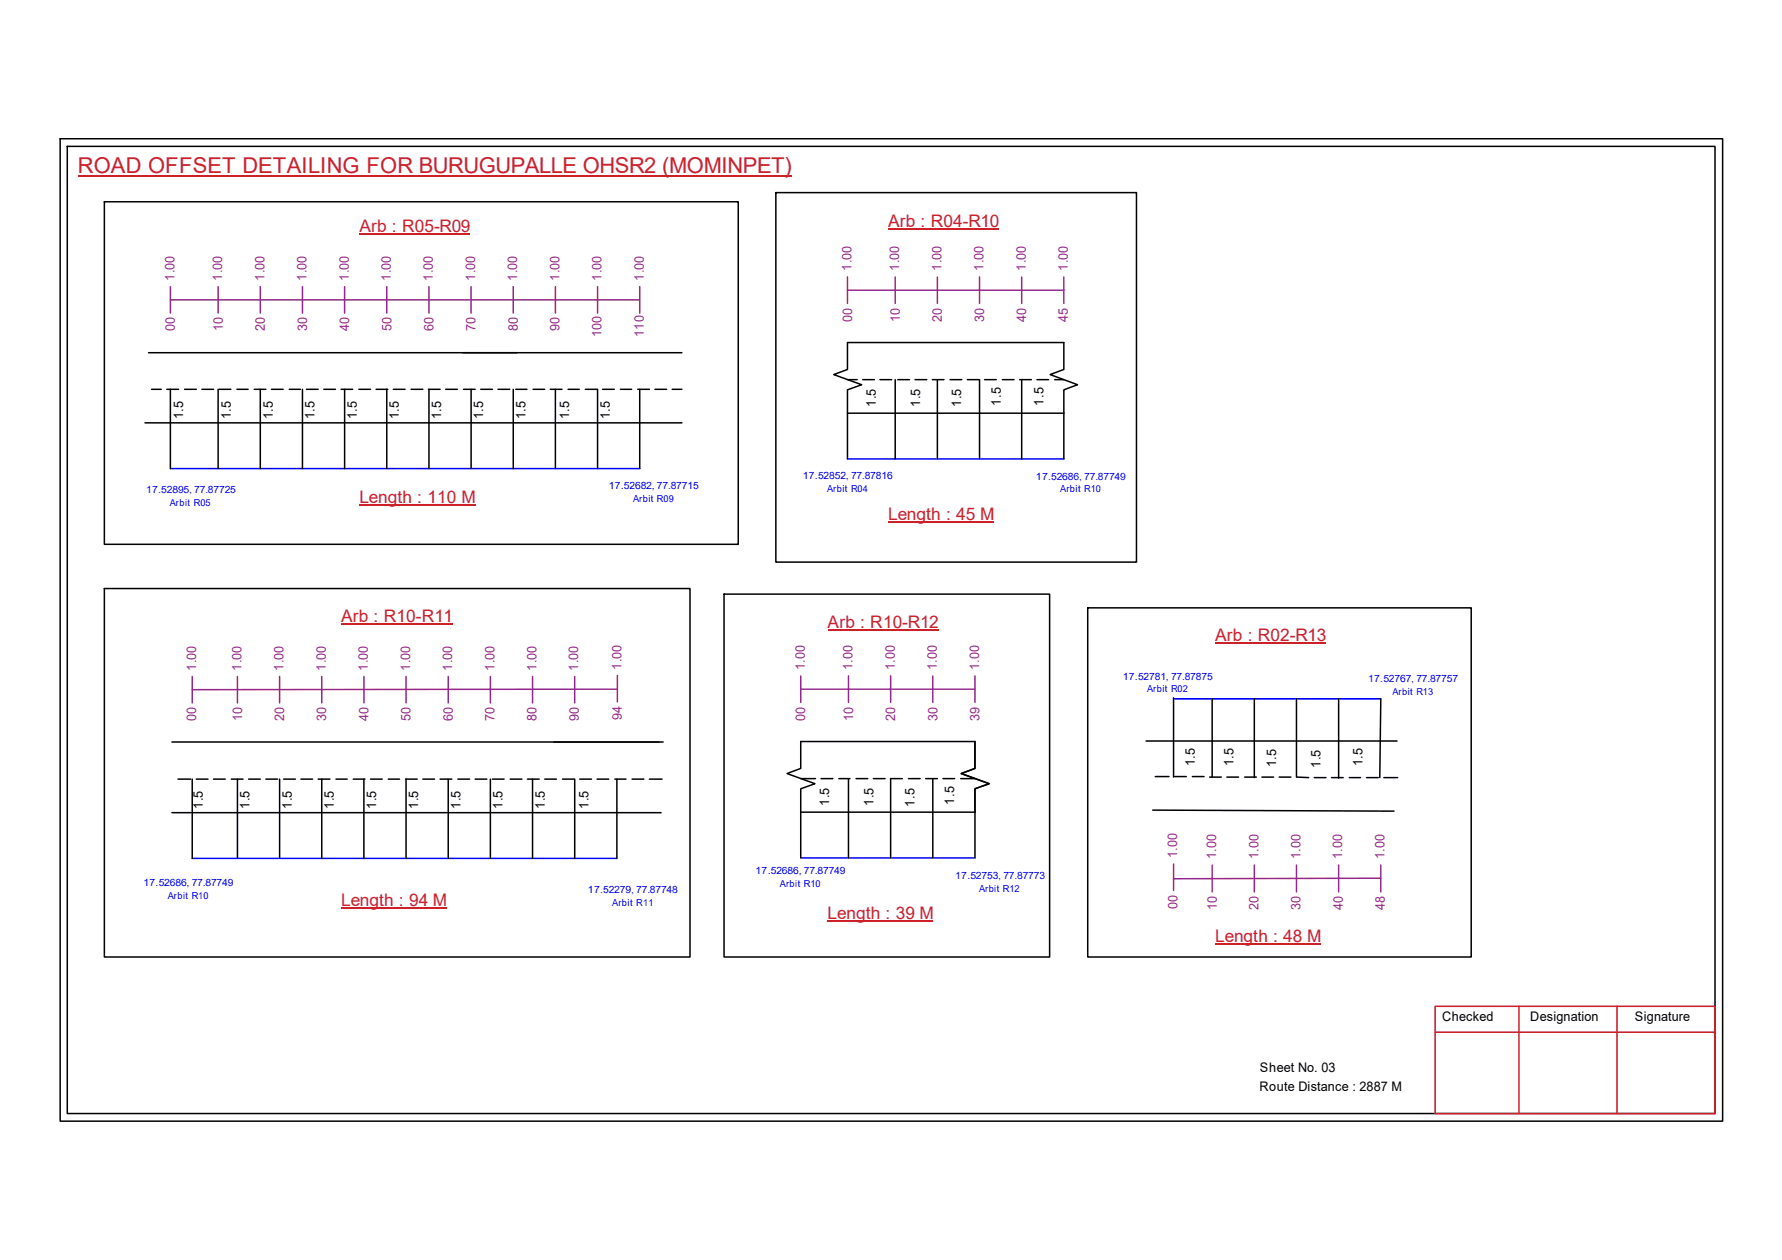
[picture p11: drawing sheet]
<svg xmlns="http://www.w3.org/2000/svg" width="297mm" height="210mm" viewBox="0 0 297 210" stroke-linecap="round" stroke-linejoin="round" font-family="sans-serif">
<g fill="none" stroke="#000" stroke-width=".25">
<path d="M10 23.1h277.1v163.7h-277.1zM11.2 24.4h274.7v161.1h-274.7zM17.4 33.6h105.7v57.1h-105.7zM129.3 32.1h60.1v61.5h-60.1zM24.8 58.8h88.9M24.2 70.4h89.5M25.3 64.9h1.6M27.8 64.9h2M28.4 64.9v13.2M30.8 64.9h1.9M33.7 64.9h1.9M36.4 64.9v13.2"/>
<path d="M36.5 64.9h2M39.5 64.9h1.9M42.4 64.9h1.9M43.4 64.9v13.2M45.3 64.9h1.9M48.2 64.9h1.9M50.4 64.9v13.2M51.1 64.9h1.9M54 64.9h1.9M56.9 64.9h1.9M57.4 64.9v13.2M59.8 64.9h2"/>
<path d="M62.7 64.9h1.9M64.5 64.9v13.2M65.6 64.9h1.9M68.5 64.9h2M71.4 64.9h2M71.5 64.9v13.2M74.3 64.9h1.9M77.3 64.9h1.9M78.5 64.9v13.2M80.1 64.9h2M83 64.9h2M85.6 64.9v13.2"/>
<path d="M86 64.9h1.8M88.9 64.9h1.9M91.7 64.9h2M92.6 64.9v13.2M94.7 64.9h1.9M97.6 64.9h1.9M99.6 64.9v13.2M100.5 64.9h1.9M103.4 64.9h1.9M106.3 64.9h1.9M106.6 64.9v13.2M109.2 64.9h1.9"/>
<path d="M112.1 64.9h1.6M141.3 68.8v-3.9l2.3-.8-4.6-1.7 2.3-.8v-4.5h36v4.5l-2.3 .8 4.6 1.7-2.3 .8v3.9M141.3 68.8h36M141.3 63.2h1.6M141.3 68.8v7.7M143.8 63.2h2M146.7 63.2h1.9M149.2 63.2v13.3M149.6 63.2h2M152.5 63.2h2M155.4 63.2h1.9M156.2 63.2v13.3"/>
<path d="M158.4 63.2h1.9M161.2 63.2h2M163.3 63.2v13.3M164.1 63.2h2M167.1 63.2h1.9M170 63.2h1.9M170.3 63.2v13.3M172.8 63.2h2M175.8 63.2h1.5M177.3 68.8v7.7M17.4 98h97.6v61.4h-97.6zM120.7 99h54.3v60.4h-54.3z"/>
<path d="M181.3 101.3h63.9v58.1h-63.9zM195.6 116.2v13.3M202.1 116.4v13.1M209.1 116.4v13.1M216.1 116.4v13.1M223.1 116.4v13.2M230.2 116.4l-.2 13.1M28.7 123.6h81.8M28.7 135.4h81.5M29.7 129.8h2.1M32 129.8v13.2M32.7 129.8h2"/>
<path d="M35.6 129.8h1.9M38.6 129.8h1.9M39.6 129.8v13.2M41.4 129.8h2M44.3 129.8h2M46.6 129.8v13.2M47.3 129.8h1.9M50.2 129.8h1.9M53 129.8h2M53.6 129.8v13.2M56 129.8h1.9M58.9 129.8h1.9"/>
<path d="M60.7 129.8v13.2M61.8 129.8h1.9M64.7 129.8h1.9M67.6 129.8h2M67.7 129.8v13.2M70.5 129.8h1.9M73.4 129.8h1.9M74.7 129.8v13.2M76.3 129.8h2M79.2 129.8h1.9M81.7 129.8v13.2M82.1 129.8h1.9"/>
<path d="M85 129.8h2M87.9 129.8h2M88.8 129.8v13.2M90.8 129.8h1.9M93.8 129.8h1.9M95.8 129.8v13.2M96.6 129.8h2M99.5 129.8h2M102.5 129.8h1.8M102.8 129.8v13.2M105.4 129.8h1.9M108.2 129.8h2.2"/>
<path d="M133.5 135.3v-3.9l2.3-.8-4.6-1.7 2.3-.9v-4.5h29v4.5l-2.3 .9 4.7 1.7-2.4 .8v3.9M133.5 135.3h29M133.5 129.7h2.4M133.5 135.3v7.6M136.9 129.7h1.9M139.8 129.7h1.9M141.4 129.7v13.2M142.7 129.7h1.9M145.6 129.7h1.9M150.4 129.7h-1.9v13.2M151.4 129.7h2M154.3 129.7h1.9"/>
<path d="M155.5 129.7v13.2M157.2 129.7h1.9M160.1 129.7h2.4M162.5 135.3v7.6M191 123.4h41.9M192.1 135l40.3 .1M192.6 129.4h2.3M195.8 129.4h1.9M198.8 129.4h1.9M201.6 129.5h2M204.5 129.5h2M207.5 129.5h1.9"/>
<path d="M210.4 129.5h1.9M213.2 129.5h2M216.2 129.5h1.9M219.1 129.5h1.9M222 129.5h1.9M224.9 129.5h1.9M227.8 129.5h1.9M230.7 129.5h2.3"/>
</g>
<path d="M239.2 167.6h46.7v17.9h-46.7zM239.2 172h46.7M253.2 167.6v17.9M269.5 167.6v17.9" fill="none" stroke="#cc1f26" stroke-width=".25"/>
<path d="M13 29.3h118.9" fill="none" stroke="#cd2027" stroke-width=".25"/>
<path d="M28.4 78.1h78.2M141.3 76.5h36M195.6 116.4h34.6M32 143h70.8M133.5 142.9h29" fill="none" stroke="#00f" stroke-width=".25"/>
<g fill="none" stroke="#93278f" stroke-width=".25">
<path d="M28.4 50h78.2M28.4 47.8v4.4M36.4 47.8v4.4M43.4 47.8v4.4M50.4 47.8v4.4M57.4 47.8v4.4M64.5 47.8v4.4M71.5 47.8v4.4M78.5 47.8v4.4M85.6 47.8v4.4M92.6 47.8v4.4M99.6 47.8v4.4"/>
<path d="M106.6 47.8v4.4M141.3 48.3h36M141.3 46.1v4.4M149.2 46.1v4.4M156.2 46.1v4.4M163.3 46.1v4.4M170.3 46.1v4.4M177.3 46.1v4.4M32 112.7v4.4M39.6 112.7v4.4M46.6 112.7v4.4M53.6 112.7v4.4"/>
<path d="M60.7 112.7v4.4M67.7 112.7v4.4M74.7 112.7v4.4M81.7 112.7v4.4M88.8 112.7v4.4M95.8 112.7v4.4M102.9 114.8l-70.9 .1M102.9 112.5v4.4M133.5 114.8h29M133.5 112.6v4.4M141.4 112.6v4.4M148.5 112.6v4.4"/>
<path d="M155.5 112.6v4.4M162.5 112.6v4.4M195.6 143.9v4.4M202.1 144.1v4.5M209.1 144.1v4.5M216.1 144.1v4.5M223.1 144.1v4.5M230.2 146.3l-34.6 .1M230.2 144.1v4.5"/>
</g>
<path d="M59.9 38.9h18.5M148 38.1h18.5M59.9 84.2h19.4M148 87h17.6M56.9 104h18.6M138 104.9h18.4M202.6 107.2h18.4M56.9 151.2h17.6M138 153.4h17.6M202.6 157.2h17.6" fill="none" stroke="#cd2027" stroke-width=".17"/>
<text font-size="3.6" fill="#cd2027" x="13" y="28.9">ROAD OFFSET DETAILING FOR BURUGUPALLE OHSR2 (MOMINPET)</text>
<g font-size="2.9" fill="#cd2027">
<text x="59.9" y="38.6">Arb : R05-R09</text>
<text x="148" y="37.8">Arb : R04-R10</text>
<text x="59.9" y="83.8">Length : 110 M</text>
<text x="148" y="86.6">Length : 45 M</text>
<text x="56.8" y="103.6">Arb : R10-R11</text>
<text x="138" y="104.6">Arb : R10-R12</text>
<text x="202.6" y="106.8">Arb : R02-R13</text>
<text x="56.9" y="150.9">Length : 94 M</text>
<text x="138" y="153.1">Length : 39 M</text>
<text x="202.6" y="156.9">Length : 48 M</text>
</g>
<g font-size="2.2" fill="#93278f">
<text x="29.1" y="46.8" transform="rotate(-90 29.1 46.8)">1.00</text>
<text x="37" y="46.8" transform="rotate(-90 37 46.8)">1.00</text>
<text x="44.1" y="46.8" transform="rotate(-90 44.1 46.8)">1.00</text>
<text x="51.1" y="46.8" transform="rotate(-90 51.1 46.8)">1.00</text>
<text x="58.1" y="46.8" transform="rotate(-90 58.1 46.8)">1.00</text>
<text x="65.1" y="46.8" transform="rotate(-90 65.1 46.8)">1.00</text>
<text x="72.2" y="46.8" transform="rotate(-90 72.2 46.8)">1.00</text>
<text x="79.2" y="46.8" transform="rotate(-90 79.2 46.8)">1.00</text>
<text x="86.2" y="46.8" transform="rotate(-90 86.2 46.8)">1.00</text>
<text x="93.3" y="46.8" transform="rotate(-90 93.3 46.8)">1.00</text>
<text x="100.3" y="46.8" transform="rotate(-90 100.3 46.8)">1.00</text>
<text x="107.3" y="46.8" transform="rotate(-90 107.3 46.8)">1.00</text>
<text x="141.9" y="45.1" transform="rotate(-90 141.9 45.1)">1.00</text>
<text x="149.9" y="45.1" transform="rotate(-90 149.9 45.1)">1.00</text>
<text x="156.9" y="45.1" transform="rotate(-90 156.9 45.1)">1.00</text>
<text x="164" y="45.1" transform="rotate(-90 164 45.1)">1.00</text>
<text x="171" y="45.1" transform="rotate(-90 171 45.1)">1.00</text>
<text x="178" y="45.1" transform="rotate(-90 178 45.1)">1.00</text>
<text x="142" y="53.6" transform="rotate(-90 142 53.6)">00</text>
<text x="150" y="53.6" transform="rotate(-90 150 53.6)">10</text>
<text x="157" y="53.6" transform="rotate(-90 157 53.6)">20</text>
<text x="164" y="53.6" transform="rotate(-90 164 53.6)">30</text>
<text x="171.1" y="53.6" transform="rotate(-90 171.1 53.6)">40</text>
<text x="178" y="53.6" transform="rotate(-90 178 53.6)">45</text>
<text x="29.2" y="55.2" transform="rotate(-90 29.2 55.2)">00</text>
<text x="37.1" y="55.2" transform="rotate(-90 37.1 55.2)">10</text>
<text x="44.2" y="55.2" transform="rotate(-90 44.2 55.2)">20</text>
<text x="51.2" y="55.2" transform="rotate(-90 51.2 55.2)">30</text>
<text x="58.2" y="55.2" transform="rotate(-90 58.2 55.2)">40</text>
<text x="65.2" y="55.2" transform="rotate(-90 65.2 55.2)">50</text>
<text x="72.3" y="55.2" transform="rotate(-90 72.3 55.2)">60</text>
<text x="79.3" y="55.2" transform="rotate(-90 79.3 55.2)">70</text>
<text x="86.3" y="55.2" transform="rotate(-90 86.3 55.2)">80</text>
<text x="93.3" y="55.2" transform="rotate(-90 93.3 55.2)">90</text>
<text x="100.3" y="56.2" transform="rotate(-90 100.3 56.2)">100</text>
<text x="107.3" y="56.2" transform="rotate(-90 107.3 56.2)">110</text>
<text x="32.7" y="111.8" transform="rotate(-90 32.7 111.8)">1.00</text>
<text x="40.3" y="111.8" transform="rotate(-90 40.3 111.8)">1.00</text>
<text x="47.3" y="111.8" transform="rotate(-90 47.3 111.8)">1.00</text>
<text x="54.3" y="111.8" transform="rotate(-90 54.3 111.8)">1.00</text>
<text x="61.3" y="111.8" transform="rotate(-90 61.3 111.8)">1.00</text>
<text x="68.4" y="111.8" transform="rotate(-90 68.4 111.8)">1.00</text>
<text x="75.4" y="111.8" transform="rotate(-90 75.4 111.8)">1.00</text>
<text x="82.4" y="111.8" transform="rotate(-90 82.4 111.8)">1.00</text>
<text x="89.4" y="111.8" transform="rotate(-90 89.4 111.8)">1.00</text>
<text x="96.4" y="111.8" transform="rotate(-90 96.4 111.8)">1.00</text>
<text x="103.6" y="111.6" transform="rotate(-90 103.6 111.6)">1.00</text>
<text x="134.2" y="111.7" transform="rotate(-90 134.2 111.7)">1.00</text>
<text x="142.1" y="111.7" transform="rotate(-90 142.1 111.7)">1.00</text>
<text x="149.1" y="111.7" transform="rotate(-90 149.1 111.7)">1.00</text>
<text x="156.2" y="111.7" transform="rotate(-90 156.2 111.7)">1.00</text>
<text x="163.2" y="111.7" transform="rotate(-90 163.2 111.7)">1.00</text>
<text x="103.7" y="120" transform="rotate(-90 103.7 120)">94</text>
<text x="32.7" y="120.1" transform="rotate(-90 32.7 120.1)">00</text>
<text x="40.3" y="120.1" transform="rotate(-90 40.3 120.1)">10</text>
<text x="47.4" y="120.1" transform="rotate(-90 47.4 120.1)">20</text>
<text x="54.4" y="120.1" transform="rotate(-90 54.4 120.1)">30</text>
<text x="61.4" y="120.1" transform="rotate(-90 61.4 120.1)">40</text>
<text x="68.4" y="120.1" transform="rotate(-90 68.4 120.1)">50</text>
<text x="75.5" y="120.1" transform="rotate(-90 75.5 120.1)">60</text>
<text x="82.4" y="120.1" transform="rotate(-90 82.4 120.1)">70</text>
<text x="89.4" y="120.1" transform="rotate(-90 89.4 120.1)">80</text>
<text x="96.5" y="120.1" transform="rotate(-90 96.5 120.1)">90</text>
<text x="134.2" y="120.1" transform="rotate(-90 134.2 120.1)">00</text>
<text x="142.2" y="120.1" transform="rotate(-90 142.2 120.1)">10</text>
<text x="149.2" y="120.1" transform="rotate(-90 149.2 120.1)">20</text>
<text x="156.2" y="120.1" transform="rotate(-90 156.2 120.1)">30</text>
<text x="163.3" y="120.1" transform="rotate(-90 163.3 120.1)">39</text>
<text x="196.2" y="143" transform="rotate(-90 196.2 143)">1.00</text>
<text x="202.7" y="143.2" transform="rotate(-90 202.7 143.2)">1.00</text>
<text x="209.8" y="143.2" transform="rotate(-90 209.8 143.2)">1.00</text>
<text x="216.8" y="143.2" transform="rotate(-90 216.8 143.2)">1.00</text>
<text x="223.7" y="143.2" transform="rotate(-90 223.7 143.2)">1.00</text>
<text x="230.8" y="143.2" transform="rotate(-90 230.8 143.2)">1.00</text>
<text x="196.3" y="151.5" transform="rotate(-90 196.3 151.5)">00</text>
<text x="202.8" y="151.6" transform="rotate(-90 202.8 151.6)">10</text>
<text x="209.8" y="151.6" transform="rotate(-90 209.8 151.6)">20</text>
<text x="216.8" y="151.6" transform="rotate(-90 216.8 151.6)">30</text>
<text x="223.8" y="151.6" transform="rotate(-90 223.8 151.6)">40</text>
<text x="230.8" y="151.6" transform="rotate(-90 230.8 151.6)">48</text>
</g>
<g font-size="2.2">
<text x="30.5" y="69.9" transform="rotate(-90 30.5 69.9)">1.5</text>
<text x="38.5" y="69.9" transform="rotate(-90 38.5 69.9)">1.5</text>
<text x="45.5" y="69.9" transform="rotate(-90 45.5 69.9)">1.5</text>
<text x="52.4" y="69.9" transform="rotate(-90 52.4 69.9)">1.5</text>
<text x="59.5" y="69.9" transform="rotate(-90 59.5 69.9)">1.5</text>
<text x="66.5" y="69.9" transform="rotate(-90 66.5 69.9)">1.5</text>
<text x="73.5" y="69.9" transform="rotate(-90 73.5 69.9)">1.5</text>
<text x="80.6" y="69.9" transform="rotate(-90 80.6 69.9)">1.5</text>
<text x="87.6" y="69.9" transform="rotate(-90 87.6 69.9)">1.5</text>
<text x="94.9" y="69.9" transform="rotate(-90 94.9 69.9)">1.5</text>
<text x="101.6" y="69.9" transform="rotate(-90 101.6 69.9)">1.5</text>
<text x="146" y="67.8" transform="rotate(-90 146 67.8)">1.5</text>
<text x="153.4" y="67.8" transform="rotate(-90 153.4 67.8)">1.5</text>
<text x="160.2" y="67.8" transform="rotate(-90 160.2 67.8)">1.5</text>
<text x="166.8" y="67.6" transform="rotate(-90 166.8 67.6)">1.5</text>
<text x="173.9" y="67.6" transform="rotate(-90 173.9 67.6)">1.5</text>
<text x="199.2" y="127.7" transform="rotate(-90 199.2 127.7)">1.5</text>
<text x="205.6" y="127.7" transform="rotate(-90 205.6 127.7)">1.5</text>
<text x="212.7" y="127.8" transform="rotate(-90 212.7 127.8)">1.5</text>
<text x="220.1" y="127.9" transform="rotate(-90 220.1 127.9)">1.5</text>
<text x="227.1" y="127.7" transform="rotate(-90 227.1 127.7)">1.5</text>
<text x="33.8" y="134.8" transform="rotate(-90 33.8 134.8)">1.5</text>
<text x="41.6" y="134.8" transform="rotate(-90 41.6 134.8)">1.5</text>
<text x="48.6" y="134.8" transform="rotate(-90 48.6 134.8)">1.5</text>
<text x="55.7" y="134.8" transform="rotate(-90 55.7 134.8)">1.5</text>
<text x="62.7" y="134.8" transform="rotate(-90 62.7 134.8)">1.5</text>
<text x="69.7" y="134.8" transform="rotate(-90 69.7 134.8)">1.5</text>
<text x="76.7" y="134.8" transform="rotate(-90 76.7 134.8)">1.5</text>
<text x="83.8" y="134.8" transform="rotate(-90 83.8 134.8)">1.5</text>
<text x="90.8" y="134.8" transform="rotate(-90 90.8 134.8)">1.5</text>
<text x="98.1" y="134.8" transform="rotate(-90 98.1 134.8)">1.5</text>
<text x="138.2" y="134.3" transform="rotate(-90 138.2 134.3)">1.5</text>
<text x="145.6" y="134.3" transform="rotate(-90 145.6 134.3)">1.5</text>
<text x="152.4" y="134.4" transform="rotate(-90 152.4 134.4)">1.5</text>
<text x="159" y="134" transform="rotate(-90 159 134)">1.5</text>
<text x="240.4" y="170.1">Checked</text>
<text x="255.1" y="170.1">Designation</text>
<text x="272.5" y="170.1">Signature</text>
<text x="210" y="178.6">Sheet No. 03</text>
<text x="209.9" y="181.7">Route Distance : 2887 M</text>
</g>
<g font-size="1.7" fill="#00f">
<text x="24.3" y="82.1">17.52895, 77.87725</text>
<text x="101.5" y="81.5">17.52682, 77.87715</text>
<text x="133.8" y="79.8">17.52852, 77.87816</text>
<text x="172.7" y="79.9">17.52686, 77.87749</text>
<text x="187.2" y="113.2">17.52781, 77.87875</text>
<text x="228" y="113.6">17.52767, 77.87757</text>
<text x="23.9" y="147.6">17.52686, 77.87749</text>
<text x="98" y="148.8">17.52279, 77.87748</text>
<text x="125.9" y="145.6">17.52686, 77.87749</text>
<text x="159.2" y="146.5">17.52753, 77.87773</text>
</g>
<g font-size="1.6" fill="#00f">
<text x="105.5" y="83.7">Arbit R09</text>
<text x="137.9" y="82">Arbit R04</text>
<text x="176.7" y="82">Arbit R10</text>
<text x="28.3" y="84.2">Arbit R05</text>
<text x="191.2" y="115.3">Arbit R02</text>
<text x="232.1" y="115.7">Arbit R13</text>
<text x="28" y="149.7">Arbit R10</text>
<text x="130" y="147.7">Arbit R10</text>
<text x="163.2" y="148.6">Arbit R12</text>
<text x="102.1" y="150.9">Arbit R11</text>
</g>
</svg>
